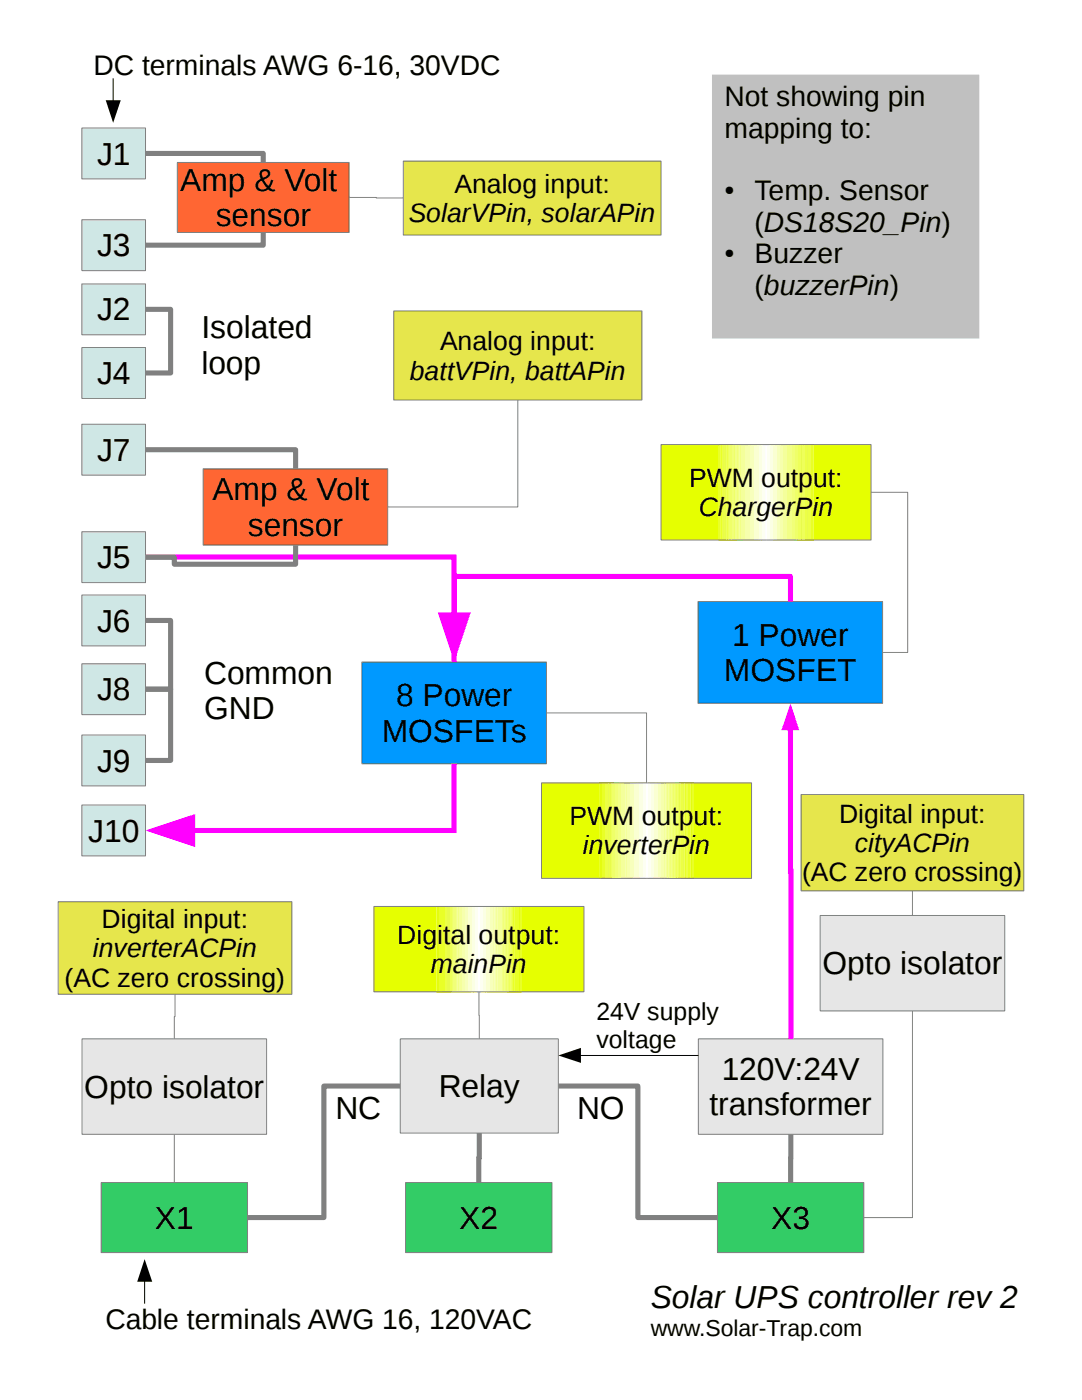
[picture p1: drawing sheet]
<svg xmlns="http://www.w3.org/2000/svg" width="216mm" height="279mm" viewBox="0 0 216 279" stroke-linecap="round" stroke-linejoin="round" font-family="sans-serif">
<path d="M16.3 25.5h12.7v10.2h-12.7z" fill-rule="evenodd" fill="#cfe7e5"/>
<path d="M16.3 25.5h12.7v10.2h-12.7z" fill="none" stroke="#808080" stroke-width=".2"/>
<path d="M35.4 32.4h34.3v14h-34.3z" fill-rule="evenodd" fill="#f63"/>
<path d="M35.4 32.4h34.3v14h-34.3z" fill="none" stroke="#808080" stroke-width=".2"/>
<path d="M29 30.6h23.5v1.8" fill="none" stroke="#808080" stroke-width="1" stroke-linecap="butt"/>
<path d="M16.3 43.9h12.7v10.1h-12.7z" fill-rule="evenodd" fill="#cfe7e5"/>
<path d="M16.3 43.9h12.7v10.1h-12.7z" fill="none" stroke="#808080" stroke-width=".2"/>
<path d="M52.5 46.4v2.5h-23.5" fill="none" stroke="#808080" stroke-width="1" stroke-linecap="butt"/>
<path d="M16.3 56.7h12.7v10.1h-12.7z" fill-rule="evenodd" fill="#cfe7e5"/>
<path d="M16.3 56.7h12.7v10.1h-12.7z" fill="none" stroke="#808080" stroke-width=".2"/>
<path d="M16.3 69.4h12.7v10.1h-12.7z" fill-rule="evenodd" fill="#cfe7e5"/>
<path d="M69.7 39.4l10.8 .1M16.3 69.4h12.7v10.1h-12.7z" fill="none" stroke="#808080" stroke-width=".2"/>
<path d="M29 61.7h5v12.7h-5" fill="none" stroke="#808080" stroke-width="1" stroke-linecap="butt"/>
<path d="M16.3 84.7h12.7v10.1h-12.7z" fill-rule="evenodd" fill="#cfe7e5"/>
<path d="M16.3 84.7h12.7v10.1h-12.7z" fill="none" stroke="#808080" stroke-width=".2"/>
<path d="M40.5 93.6h36.9v15.2h-36.9z" fill-rule="evenodd" fill="#f63"/>
<path d="M40.5 93.6h36.9v15.2h-36.9z" fill="none" stroke="#808080" stroke-width=".2"/>
<path d="M29 89.7h30v3.9" fill="none" stroke="#808080" stroke-width="1" stroke-linecap="butt"/>
<path d="M16.3 106.1h12.7v10.2h-12.7z" fill-rule="evenodd" fill="#cfe7e5"/>
<path d="M16.3 106.1h12.7v10.2h-12.7z" fill="none" stroke="#808080" stroke-width=".2"/>
<path d="M16.3 118.7h12.7v10.2h-12.7z" fill-rule="evenodd" fill="#cfe7e5"/>
<path d="M16.3 118.7h12.7v10.2h-12.7z" fill="none" stroke="#808080" stroke-width=".2"/>
<path d="M16.3 132.5h12.7v10.1h-12.7z" fill-rule="evenodd" fill="#cfe7e5"/>
<path d="M16.3 132.5h12.7v10.1h-12.7z" fill="none" stroke="#808080" stroke-width=".2"/>
<path d="M16.3 146.7h12.7v10.1h-12.7z" fill-rule="evenodd" fill="#cfe7e5"/>
<path d="M16.3 146.7h12.7v10.1h-12.7z" fill="none" stroke="#808080" stroke-width=".2"/>
<path d="M29 123.8h5v13.7h-5h5v14.3h-5" fill="none" stroke="#808080" stroke-width="1" stroke-linecap="butt"/>
<path d="M78.6 62.1h49.5v17.7h-49.5z" fill-rule="evenodd" fill="#e6e64c"/>
<path d="M78.6 62.1h49.5v17.7h-49.5zM103.3 79.8v21.4h-25.9" fill="none" stroke="#808080" stroke-width=".2"/>
<path d="M72.2 132.1h36.8v20.3h-36.8z" fill-rule="evenodd" fill="#09f"/>
<path d="M72.2 132.1h36.8v20.3h-36.8z" fill="none" stroke="#808080" stroke-width=".2"/>
<path d="M29 111.2h61.6v13" fill="none" stroke="#f0f" stroke-width="1" stroke-linecap="butt"/>
<path d="M87.3 122.2h6.6l-3.3 9.9z" fill="#f0f"/>
<path d="M80.5 32.1h51.4v14.8h-51.4z" fill-rule="evenodd" fill="#e6e64c"/>
<path d="M80.5 32.1h51.4v14.8h-51.4z" fill="none" stroke="#808080" stroke-width=".2"/>
<path d="M16.3 160.7h12.7v10.1h-12.7z" fill-rule="evenodd" fill="#cfe7e5"/>
<path d="M16.3 160.7h12.7v10.1h-12.7z" fill="none" stroke="#808080" stroke-width=".2"/>
<path d="M90.6 152.4v13.3h-53.6" fill="none" stroke="#f0f" stroke-width="1" stroke-linecap="butt"/>
<path d="M29 165.7l9.9-3.2v6.6z" fill="#f0f"/>
<path d="M108.1 156.2h41.9v19.1h-41.9zM119.6 156.2h18.9v19.1h-18.9z" fill-rule="evenodd" fill="#e6ff00"/>
<path d="M119.6 156.2h18.9v19.1h-18.9zM119.7 156.2h18.7v19.1h-18.7z" fill-rule="evenodd" fill="#e6ff02"/>
<path d="M119.7 156.2h18.7v19.1h-18.7zM119.8 156.2h18.5v19.1h-18.5z" fill-rule="evenodd" fill="#e6ff05"/>
<path d="M119.8 156.2h18.5v19.1h-18.5zM119.9 156.2h18.2v19.1h-18.2z" fill-rule="evenodd" fill="#e6ff08"/>
<path d="M119.9 156.2h18.2v19.1h-18.2zM120 156.2h18v19.1h-18z" fill-rule="evenodd" fill="#e7ff0a"/>
<path d="M120 156.2h18v19.1h-18zM120.1 156.2h17.8v19.1h-17.8z" fill-rule="evenodd" fill="#e7ff0d"/>
<path d="M120.1 156.2h17.8v19.1h-17.8zM120.2 156.2h17.7v19.1h-17.7z" fill-rule="evenodd" fill="#e7ff10"/>
<path d="M120.2 156.2h17.7v19.1h-17.7zM120.3 156.2h17.5v19.1h-17.5z" fill-rule="evenodd" fill="#e7ff12"/>
<path d="M120.3 156.2h17.5v19.1h-17.5zM120.4 156.2h17.3v19.1h-17.3z" fill-rule="evenodd" fill="#e8ff15"/>
<path d="M120.4 156.2h17.3v19.1h-17.3zM120.5 156.2h17v19.1h-17z" fill-rule="evenodd" fill="#e8ff18"/>
<path d="M120.5 156.2h17v19.1h-17zM120.6 156.2h16.8v19.1h-16.8z" fill-rule="evenodd" fill="#e8ff1a"/>
<path d="M120.6 156.2h16.8v19.1h-16.8zM120.7 156.2h16.6v19.1h-16.6z" fill-rule="evenodd" fill="#e8ff1d"/>
<path d="M120.7 156.2h16.6v19.1h-16.6zM120.8 156.2h16.5v19.1h-16.5z" fill-rule="evenodd" fill="#e9ff20"/>
<path d="M120.8 156.2h16.5v19.1h-16.5zM120.9 156.2h16.3v19.1h-16.3z" fill-rule="evenodd" fill="#e9ff22"/>
<path d="M120.9 156.2h16.3v19.1h-16.3zM121 156.2h16.1v19.1h-16.1z" fill-rule="evenodd" fill="#e9ff25"/>
<path d="M121 156.2h16.1v19.1h-16.1zM121.1 156.2h15.8v19.1h-15.8z" fill-rule="evenodd" fill="#e9ff28"/>
<path d="M121.1 156.2h15.8v19.1h-15.8zM121.2 156.2h15.6v19.1h-15.6z" fill-rule="evenodd" fill="#eaff2a"/>
<path d="M121.2 156.2h15.6v19.1h-15.6zM121.3 156.2h15.4v19.1h-15.4z" fill-rule="evenodd" fill="#eaff2d"/>
<path d="M121.3 156.2h15.4v19.1h-15.4zM121.4 156.2h15.3v19.1h-15.3z" fill-rule="evenodd" fill="#eaff30"/>
<path d="M121.4 156.2h15.3v19.1h-15.3zM121.5 156.2h15.1v19.1h-15.1z" fill-rule="evenodd" fill="#ebff33"/>
<path d="M121.5 156.2h15.1v19.1h-15.1zM121.6 156.2h14.9v19.1h-14.9z" fill-rule="evenodd" fill="#ebff35"/>
<path d="M121.6 156.2h14.9v19.1h-14.9zM121.7 156.2h14.6v19.1h-14.6z" fill-rule="evenodd" fill="#ebff38"/>
<path d="M121.7 156.2h14.6v19.1h-14.6zM121.8 156.2h14.4v19.1h-14.4z" fill-rule="evenodd" fill="#ebff3b"/>
<path d="M121.8 156.2h14.4v19.1h-14.4zM121.9 156.2h14.2v19.1h-14.2z" fill-rule="evenodd" fill="#ecff3d"/>
<path d="M121.9 156.2h14.2v19.1h-14.2zM122 156.2h14v19.1h-14z" fill-rule="evenodd" fill="#ecff40"/>
<path d="M122 156.2h14v19.1h-14zM122.1 156.2h13.8v19.1h-13.8z" fill-rule="evenodd" fill="#ecff43"/>
<path d="M122.1 156.2h13.8v19.1h-13.8zM122.2 156.2h13.7v19.1h-13.7z" fill-rule="evenodd" fill="#ecff45"/>
<path d="M122.2 156.2h13.7v19.1h-13.7zM122.3 156.2h13.4v19.1h-13.4z" fill-rule="evenodd" fill="#edff48"/>
<path d="M122.3 156.2h13.4v19.1h-13.4zM122.4 156.2h13.2v19.1h-13.2z" fill-rule="evenodd" fill="#edff4b"/>
<path d="M122.4 156.2h13.2v19.1h-13.2zM122.5 156.2h13v19.1h-13z" fill-rule="evenodd" fill="#edff4d"/>
<path d="M122.5 156.2h13v19.1h-13zM122.6 156.2h12.8v19.1h-12.8z" fill-rule="evenodd" fill="#edff50"/>
<path d="M122.6 156.2h12.8v19.1h-12.8zM122.7 156.2h12.6v19.1h-12.6z" fill-rule="evenodd" fill="#eeff53"/>
<path d="M122.7 156.2h12.6v19.1h-12.6zM122.8 156.2h12.5v19.1h-12.5z" fill-rule="evenodd" fill="#ef5"/>
<path d="M122.8 156.2h12.5v19.1h-12.5zM122.9 156.2h12.2v19.1h-12.2z" fill-rule="evenodd" fill="#eeff58"/>
<path d="M122.9 156.2h12.2v19.1h-12.2zM123 156.2h12v19.1h-12z" fill-rule="evenodd" fill="#eeff5b"/>
<path d="M123 156.2h12v19.1h-12zM123.1 156.2h11.8v19.1h-11.8z" fill-rule="evenodd" fill="#efff5d"/>
<path d="M123.1 156.2h11.8v19.1h-11.8zM123.2 156.2h11.6v19.1h-11.6z" fill-rule="evenodd" fill="#efff60"/>
<path d="M123.2 156.2h11.6v19.1h-11.6zM123.3 156.2h11.4v19.1h-11.4z" fill-rule="evenodd" fill="#efff63"/>
<path d="M123.3 156.2h11.4v19.1h-11.4zM123.4 156.2h11.3v19.1h-11.3z" fill-rule="evenodd" fill="#f0ff66"/>
<path d="M123.4 156.2h11.3v19.1h-11.3zM123.5 156.2h11v19.1h-11z" fill-rule="evenodd" fill="#f0ff68"/>
<path d="M123.5 156.2h11v19.1h-11zM123.6 156.2h10.8v19.1h-10.8z" fill-rule="evenodd" fill="#f0ff6b"/>
<path d="M123.6 156.2h10.8v19.1h-10.8zM123.7 156.2h10.6v19.1h-10.6z" fill-rule="evenodd" fill="#f0ff6e"/>
<path d="M123.7 156.2h10.6v19.1h-10.6zM123.8 156.2h10.4v19.1h-10.4z" fill-rule="evenodd" fill="#f1ff70"/>
<path d="M123.8 156.2h10.4v19.1h-10.4zM123.9 156.2h10.2v19.1h-10.2z" fill-rule="evenodd" fill="#f1ff73"/>
<path d="M123.9 156.2h10.2v19.1h-10.2zM124 156.2h10.1v19.1h-10.1z" fill-rule="evenodd" fill="#f1ff76"/>
<path d="M124 156.2h10.1v19.1h-10.1zM124.1 156.2h9.8v19.1h-9.8z" fill-rule="evenodd" fill="#f1ff78"/>
<path d="M124.1 156.2h9.8v19.1h-9.8zM124.2 156.2h9.6v19.1h-9.6z" fill-rule="evenodd" fill="#f2ff7b"/>
<path d="M124.2 156.2h9.6v19.1h-9.6zM124.3 156.2h9.4v19.1h-9.4z" fill-rule="evenodd" fill="#f2ff7e"/>
<path d="M124.3 156.2h9.4v19.1h-9.4zM124.4 156.2h9.2v19.1h-9.2z" fill-rule="evenodd" fill="#f2ff80"/>
<path d="M124.4 156.2h9.2v19.1h-9.2zM124.5 156.2h9v19.1h-9z" fill-rule="evenodd" fill="#f2ff83"/>
<path d="M124.5 156.2h9v19.1h-9zM124.6 156.2h8.8v19.1h-8.8z" fill-rule="evenodd" fill="#f3ff86"/>
<path d="M124.6 156.2h8.8v19.1h-8.8zM124.7 156.2h8.6v19.1h-8.6z" fill-rule="evenodd" fill="#f3ff88"/>
<path d="M124.7 156.2h8.6v19.1h-8.6zM124.8 156.2h8.4v19.1h-8.4z" fill-rule="evenodd" fill="#f3ff8b"/>
<path d="M124.8 156.2h8.4v19.1h-8.4zM124.9 156.2h8.2v19.1h-8.2z" fill-rule="evenodd" fill="#f3ff8e"/>
<path d="M124.9 156.2h8.2v19.1h-8.2zM125 156.2h8v19.1h-8z" fill-rule="evenodd" fill="#f4ff90"/>
<path d="M125 156.2h8v19.1h-8zM125.1 156.2h7.8v19.1h-7.8z" fill-rule="evenodd" fill="#f4ff93"/>
<path d="M125.1 156.2h7.8v19.1h-7.8zM125.2 156.2h7.6v19.1h-7.6z" fill-rule="evenodd" fill="#f4ff96"/>
<path d="M125.2 156.2h7.6v19.1h-7.6zM125.3 156.2h7.4v19.1h-7.4z" fill-rule="evenodd" fill="#f5ff99"/>
<path d="M125.3 156.2h7.4v19.1h-7.4zM125.4 156.2h7.2v19.1h-7.2z" fill-rule="evenodd" fill="#f5ff9b"/>
<path d="M125.4 156.2h7.2v19.1h-7.2zM125.5 156.2h7v19.1h-7z" fill-rule="evenodd" fill="#f5ff9e"/>
<path d="M125.5 156.2h7v19.1h-7zM125.6 156.2h6.8v19.1h-6.8z" fill-rule="evenodd" fill="#f5ffa1"/>
<path d="M125.6 156.2h6.8v19.1h-6.8zM125.7 156.2h6.6v19.1h-6.6z" fill-rule="evenodd" fill="#f6ffa3"/>
<path d="M125.7 156.2h6.6v19.1h-6.6zM125.8 156.2h6.4v19.1h-6.4z" fill-rule="evenodd" fill="#f6ffa6"/>
<path d="M125.8 156.2h6.4v19.1h-6.4zM125.9 156.2h6.2v19.1h-6.2z" fill-rule="evenodd" fill="#f6ffa9"/>
<path d="M125.9 156.2h6.2v19.1h-6.2zM126 156.2h6v19.1h-6z" fill-rule="evenodd" fill="#f6ffab"/>
<path d="M126 156.2h6v19.1h-6zM126.1 156.2h5.8v19.1h-5.8z" fill-rule="evenodd" fill="#f7ffae"/>
<path d="M126.1 156.2h5.8v19.1h-5.8zM126.2 156.2h5.6v19.1h-5.6z" fill-rule="evenodd" fill="#f7ffb1"/>
<path d="M126.2 156.2h5.6v19.1h-5.6zM126.3 156.2h5.4v19.1h-5.4z" fill-rule="evenodd" fill="#f7ffb3"/>
<path d="M126.3 156.2h5.4v19.1h-5.4zM126.4 156.2h5.2v19.1h-5.2z" fill-rule="evenodd" fill="#f7ffb6"/>
<path d="M126.4 156.2h5.2v19.1h-5.2zM126.5 156.2h5v19.1h-5z" fill-rule="evenodd" fill="#f8ffb9"/>
<path d="M126.5 156.2h5v19.1h-5zM126.6 156.2h4.8v19.1h-4.8z" fill-rule="evenodd" fill="#f8ffbb"/>
<path d="M126.6 156.2h4.8v19.1h-4.8zM126.7 156.2h4.6v19.1h-4.6z" fill-rule="evenodd" fill="#f8ffbe"/>
<path d="M126.7 156.2h4.6v19.1h-4.6zM126.8 156.2h4.4v19.1h-4.4z" fill-rule="evenodd" fill="#f8ffc1"/>
<path d="M126.8 156.2h4.4v19.1h-4.4zM126.9 156.2h4.2v19.1h-4.2z" fill-rule="evenodd" fill="#f9ffc3"/>
<path d="M126.9 156.2h4.2v19.1h-4.2zM127 156.2h4v19.1h-4z" fill-rule="evenodd" fill="#f9ffc6"/>
<path d="M127 156.2h4v19.1h-4zM127.1 156.2h3.8v19.1h-3.8z" fill-rule="evenodd" fill="#f9ffc9"/>
<path d="M127.1 156.2h3.8v19.1h-3.8zM127.2 156.2h3.6v19.1h-3.6z" fill-rule="evenodd" fill="#faffcc"/>
<path d="M127.2 156.2h3.6v19.1h-3.6zM127.3 156.2h3.4v19.1h-3.4z" fill-rule="evenodd" fill="#faffce"/>
<path d="M127.3 156.2h3.4v19.1h-3.4zM127.4 156.2h3.2v19.1h-3.2z" fill-rule="evenodd" fill="#faffd1"/>
<path d="M127.4 156.2h3.2v19.1h-3.2zM127.5 156.2h3v19.1h-3z" fill-rule="evenodd" fill="#faffd4"/>
<path d="M127.5 156.2h3v19.1h-3zM127.6 156.2h2.8v19.1h-2.8z" fill-rule="evenodd" fill="#fbffd6"/>
<path d="M127.6 156.2h2.8v19.1h-2.8zM127.7 156.2h2.6v19.1h-2.6z" fill-rule="evenodd" fill="#fbffd9"/>
<path d="M127.7 156.2h2.6v19.1h-2.6zM127.8 156.2h2.4v19.1h-2.4z" fill-rule="evenodd" fill="#fbffdc"/>
<path d="M127.8 156.2h2.4v19.1h-2.4zM127.9 156.2h2.2v19.1h-2.2z" fill-rule="evenodd" fill="#fbffde"/>
<path d="M127.9 156.2h2.2v19.1h-2.2zM128 156.2h2v19.1h-2z" fill-rule="evenodd" fill="#fcffe1"/>
<path d="M128 156.2h2v19.1h-2zM128.1 156.2h1.8v19.1h-1.8z" fill-rule="evenodd" fill="#fcffe4"/>
<path d="M128.1 156.2h1.8v19.1h-1.8zM128.2 156.2h1.6v19.1h-1.6z" fill-rule="evenodd" fill="#fcffe6"/>
<path d="M128.2 156.2h1.6v19.1h-1.6zM128.3 156.2h1.4v19.1h-1.4z" fill-rule="evenodd" fill="#fcffe9"/>
<path d="M128.3 156.2h1.4v19.1h-1.4zM128.4 156.2h1.2v19.1h-1.2z" fill-rule="evenodd" fill="#fdffec"/>
<path d="M128.4 156.2h1.2v19.1h-1.2zM128.5 156.2h1v19.1h-1z" fill-rule="evenodd" fill="#fdffee"/>
<path d="M128.5 156.2h1v19.1h-1zM128.6 156.2h.8v19.1h-.8z" fill-rule="evenodd" fill="#fdfff1"/>
<path d="M128.6 156.2h.8v19.1h-.8zM128.7 156.2h.6v19.1h-.6z" fill-rule="evenodd" fill="#fdfff4"/>
<path d="M128.7 156.2h.6v19.1h-.6zM128.8 156.2h.4v19.1h-.4z" fill-rule="evenodd" fill="#fefff6"/>
<path d="M128.8 156.2h.4v19.1h-.4zM128.9 156.2h.2v19.1h-.2z" fill-rule="evenodd" fill="#fefff9"/>
<path d="M128.9 156.2h.2v19.1h-.2z" fill-rule="evenodd" fill="#fff"/>
<path d="M108.1 156.2h41.9v19.1h-41.9zM109 142.3h20v13.9" fill="none" stroke="#808080" stroke-width=".2"/>
<path d="M20.2 236h29.2v14h-29.2z" fill-rule="evenodd" fill="#3c6"/>
<path d="M20.2 236h29.2v14h-29.2z" fill="none" stroke="#808080" stroke-width=".2"/>
<path d="M11.6 180h46.6v18.4h-46.6z" fill-rule="evenodd" fill="#e6e64c"/>
<path d="M11.6 180h46.6v18.4h-46.6zM34.8 226.4v9.6" fill="none" stroke="#808080" stroke-width=".2"/>
<path d="M79.9 207.3h31.5v18.8h-31.5z" fill-rule="evenodd" fill="#e6e6e6"/>
<path d="M79.9 207.3h31.5v18.8h-31.5z" fill="none" stroke="#808080" stroke-width=".2"/>
<path d="M79.9 216.7h-15.3v26.3h-15.2" fill="none" stroke="#808080" stroke-width="1" stroke-linecap="butt"/>
<path d="M80.9 236h29.2v14h-29.2z" fill-rule="evenodd" fill="#3c6"/>
<path d="M80.9 236h29.2v14h-29.2z" fill="none" stroke="#808080" stroke-width=".2"/>
<path d="M95.6 226.1l-.1 9.9" fill="none" stroke="#808080" stroke-width="1" stroke-linecap="butt"/>
<path d="M143.2 236h29.2v14h-29.2z" fill-rule="evenodd" fill="#3c6"/>
<path d="M143.2 236h29.2v14h-29.2z" fill="none" stroke="#808080" stroke-width=".2"/>
<path d="M111.4 216.7h15.9v26.3h15.9" fill="none" stroke="#808080" stroke-width="1" stroke-linecap="butt"/>
<path d="M16.4 207.3h36.8v19.1h-36.8z" fill-rule="evenodd" fill="#e6e6e6"/>
<path d="M34.9 198.4l-.1 8.9M16.4 207.3h36.8v19.1h-36.8z" fill="none" stroke="#808080" stroke-width=".2"/>
<path d="M139.3 207.3h36.9v19.1h-36.9z" fill-rule="evenodd" fill="#e6e6e6"/>
<path d="M139.3 207.3h36.9v19.1h-36.9z" fill="none" stroke="#808080" stroke-width=".2"/>
<path d="M157.8 226.4v9.6" fill="none" stroke="#808080" stroke-width="1" stroke-linecap="butt"/>
<path d="M74.6 180.9h41.9v17h-41.9zM87.1 180.9h16.9v17.1h-16.9z" fill-rule="evenodd" fill="#e6ff00"/>
<path d="M87.1 180.9h16.9v17.1h-16.9zM87.2 180.9h16.7v17.1h-16.7z" fill-rule="evenodd" fill="#e6ff03"/>
<path d="M87.2 180.9h16.7v17.1h-16.7zM87.3 180.9h16.5v17.1h-16.5z" fill-rule="evenodd" fill="#e6ff06"/>
<path d="M87.3 180.9h16.5v17.1h-16.5zM87.5 180.9h16.2v17.1h-16.2z" fill-rule="evenodd" fill="#e6ff09"/>
<path d="M87.5 180.9h16.2v17.1h-16.2zM87.5 180.9h16.1v17.1h-16.1z" fill-rule="evenodd" fill="#e7ff0c"/>
<path d="M87.5 180.9h16.1v17.1h-16.1zM87.6 180.9h15.9v17.1h-15.9z" fill-rule="evenodd" fill="#e7ff0f"/>
<path d="M87.6 180.9h15.9v17.1h-15.9zM87.7 180.9h15.7v17.1h-15.7z" fill-rule="evenodd" fill="#e7ff12"/>
<path d="M87.7 180.9h15.7v17.1h-15.7zM87.8 180.9h15.5v17.1h-15.5z" fill-rule="evenodd" fill="#e8ff15"/>
<path d="M87.8 180.9h15.5v17.1h-15.5zM87.9 180.9h15.3v17.1h-15.3z" fill-rule="evenodd" fill="#e8ff18"/>
<path d="M87.9 180.9h15.3v17.1h-15.3zM88.1 180.9h15v17.1h-15z" fill-rule="evenodd" fill="#e8ff1b"/>
<path d="M88.1 180.9h15v17.1h-15zM88.1 180.9h14.9v17.1h-14.9z" fill-rule="evenodd" fill="#e8ff1e"/>
<path d="M88.1 180.9h14.9v17.1h-14.9zM88.2 180.9h14.7v17.1h-14.7z" fill-rule="evenodd" fill="#e9ff21"/>
<path d="M88.2 180.9h14.7v17.1h-14.7zM88.3 180.9h14.5v17.1h-14.5z" fill-rule="evenodd" fill="#e9ff24"/>
<path d="M88.3 180.9h14.5v17.1h-14.5zM88.4 180.9h14.3v17.1h-14.3z" fill-rule="evenodd" fill="#e9ff27"/>
<path d="M88.4 180.9h14.3v17.1h-14.3zM88.5 180.9h14.1v17.1h-14.1z" fill-rule="evenodd" fill="#eaff2a"/>
<path d="M88.5 180.9h14.1v17.1h-14.1zM88.7 180.9h13.8v17.1h-13.8z" fill-rule="evenodd" fill="#eaff2d"/>
<path d="M88.7 180.9h13.8v17.1h-13.8zM88.7 180.9h13.7v17.1h-13.7z" fill-rule="evenodd" fill="#eaff30"/>
<path d="M88.7 180.9h13.7v17.1h-13.7zM88.8 180.9h13.5v17.1h-13.5z" fill-rule="evenodd" fill="#ebff33"/>
<path d="M88.8 180.9h13.5v17.1h-13.5zM88.9 180.9h13.3v17.1h-13.3z" fill-rule="evenodd" fill="#ebff36"/>
<path d="M88.9 180.9h13.3v17.1h-13.3zM89 180.9h13.1v17.1h-13.1z" fill-rule="evenodd" fill="#ebff39"/>
<path d="M89 180.9h13.1v17.1h-13.1zM89.1 180.9h12.9v17.1h-12.9z" fill-rule="evenodd" fill="#ebff3c"/>
<path d="M89.1 180.9h12.9v17.1h-12.9zM89.3 180.9h12.6v17.1h-12.6z" fill-rule="evenodd" fill="#ecff3f"/>
<path d="M89.3 180.9h12.6v17.1h-12.6zM89.4 180.9h12.4v17.1h-12.4z" fill-rule="evenodd" fill="#ecff42"/>
<path d="M89.4 180.9h12.4v17.1h-12.4zM89.5 180.9h12.2v17.1h-12.2z" fill-rule="evenodd" fill="#ecff45"/>
<path d="M89.5 180.9h12.2v17.1h-12.2zM89.5 180.9h12.1v17.1h-12.1z" fill-rule="evenodd" fill="#edff48"/>
<path d="M89.5 180.9h12.1v17.1h-12.1zM89.6 180.9h11.9v17.1h-11.9z" fill-rule="evenodd" fill="#edff4b"/>
<path d="M89.6 180.9h11.9v17.1h-11.9zM89.7 180.9h11.7v17.1h-11.7z" fill-rule="evenodd" fill="#edff4e"/>
<path d="M89.7 180.9h11.7v17.1h-11.7zM89.9 180.9h11.4v17.1h-11.4z" fill-rule="evenodd" fill="#edff51"/>
<path d="M89.9 180.9h11.4v17.1h-11.4zM90 180.9h11.2v17.1h-11.2z" fill-rule="evenodd" fill="#eeff54"/>
<path d="M90 180.9h11.2v17.1h-11.2zM90.1 180.9h11v17.1h-11z" fill-rule="evenodd" fill="#eeff57"/>
<path d="M90.1 180.9h11v17.1h-11zM90.1 180.9h10.9v17.1h-10.9z" fill-rule="evenodd" fill="#eeff5a"/>
<path d="M90.1 180.9h10.9v17.1h-10.9zM90.2 180.9h10.7v17.1h-10.7z" fill-rule="evenodd" fill="#efff5d"/>
<path d="M90.2 180.9h10.7v17.1h-10.7zM90.3 180.9h10.5v17.1h-10.5z" fill-rule="evenodd" fill="#efff60"/>
<path d="M90.3 180.9h10.5v17.1h-10.5zM90.5 180.9h10.2v17.1h-10.2z" fill-rule="evenodd" fill="#efff63"/>
<path d="M90.5 180.9h10.2v17.1h-10.2zM90.6 180.9h10v17.1h-10z" fill-rule="evenodd" fill="#f0ff66"/>
<path d="M90.6 180.9h10v17.1h-10zM90.7 180.9h9.8v17.1h-9.8z" fill-rule="evenodd" fill="#f0ff69"/>
<path d="M90.7 180.9h9.8v17.1h-9.8zM90.7 180.9h9.7v17.1h-9.7z" fill-rule="evenodd" fill="#f0ff6c"/>
<path d="M90.7 180.9h9.7v17.1h-9.7zM90.8 180.9h9.5v17.1h-9.5z" fill-rule="evenodd" fill="#f0ff6f"/>
<path d="M90.8 180.9h9.5v17.1h-9.5zM90.9 180.9h9.3v17.1h-9.3z" fill-rule="evenodd" fill="#f1ff72"/>
<path d="M90.9 180.9h9.3v17.1h-9.3zM91.1 180.9h9v17.1h-9z" fill-rule="evenodd" fill="#f1ff75"/>
<path d="M91.1 180.9h9v17.1h-9zM91.2 180.9h8.8v17.1h-8.8z" fill-rule="evenodd" fill="#f1ff78"/>
<path d="M91.2 180.9h8.8v17.1h-8.8zM91.3 180.9h8.6v17.1h-8.6z" fill-rule="evenodd" fill="#f2ff7b"/>
<path d="M91.3 180.9h8.6v17.1h-8.6zM91.4 180.9h8.4v17.1h-8.4z" fill-rule="evenodd" fill="#f2ff7e"/>
<path d="M91.4 180.9h8.4v17.1h-8.4zM91.5 180.9h8.2v17.1h-8.2z" fill-rule="evenodd" fill="#f2ff81"/>
<path d="M91.5 180.9h8.2v17.1h-8.2zM91.5 180.9h8.1v17.1h-8.1z" fill-rule="evenodd" fill="#f2ff84"/>
<path d="M91.5 180.9h8.1v17.1h-8.1zM91.7 180.9h7.8v17.1h-7.8z" fill-rule="evenodd" fill="#f3ff87"/>
<path d="M91.7 180.9h7.8v17.1h-7.8zM91.8 180.9h7.6v17.1h-7.6z" fill-rule="evenodd" fill="#f3ff8a"/>
<path d="M91.8 180.9h7.6v17.1h-7.6zM91.9 180.9h7.4v17.1h-7.4z" fill-rule="evenodd" fill="#f3ff8d"/>
<path d="M91.9 180.9h7.4v17.1h-7.4zM92 180.9h7.2v17.1h-7.2z" fill-rule="evenodd" fill="#f4ff90"/>
<path d="M92 180.9h7.2v17.1h-7.2zM92.1 180.9h7v17.1h-7z" fill-rule="evenodd" fill="#f4ff93"/>
<path d="M92.1 180.9h7v17.1h-7zM92.1 180.9h6.9v17.1h-6.9z" fill-rule="evenodd" fill="#f4ff96"/>
<path d="M92.1 180.9h6.9v17.1h-6.9zM92.3 180.9h6.6v17.1h-6.6z" fill-rule="evenodd" fill="#f5ff99"/>
<path d="M92.3 180.9h6.6v17.1h-6.6zM92.4 180.9h6.4v17.1h-6.4z" fill-rule="evenodd" fill="#f5ff9c"/>
<path d="M92.4 180.9h6.4v17.1h-6.4zM92.5 180.9h6.2v17.1h-6.2z" fill-rule="evenodd" fill="#f5ff9f"/>
<path d="M92.5 180.9h6.2v17.1h-6.2zM92.6 180.9h6v17.1h-6z" fill-rule="evenodd" fill="#f5ffa2"/>
<path d="M92.6 180.9h6v17.1h-6zM92.7 180.9h5.8v17.1h-5.8z" fill-rule="evenodd" fill="#f6ffa5"/>
<path d="M92.7 180.9h5.8v17.1h-5.8zM92.7 180.9h5.7v17.1h-5.7z" fill-rule="evenodd" fill="#f6ffa8"/>
<path d="M92.7 180.9h5.7v17.1h-5.7zM92.9 180.9h5.4v17.1h-5.4z" fill-rule="evenodd" fill="#f6ffab"/>
<path d="M92.9 180.9h5.4v17.1h-5.4zM93 180.9h5.2v17.1h-5.2z" fill-rule="evenodd" fill="#f7ffae"/>
<path d="M93 180.9h5.2v17.1h-5.2zM93.1 180.9h5v17.1h-5z" fill-rule="evenodd" fill="#f7ffb1"/>
<path d="M93.1 180.9h5v17.1h-5zM93.2 180.9h4.8v17.1h-4.8z" fill-rule="evenodd" fill="#f7ffb4"/>
<path d="M93.2 180.9h4.8v17.1h-4.8zM93.3 180.9h4.6v17.1h-4.6z" fill-rule="evenodd" fill="#f7ffb7"/>
<path d="M93.3 180.9h4.6v17.1h-4.6zM93.3 180.9h4.5v17.1h-4.5z" fill-rule="evenodd" fill="#f8ffba"/>
<path d="M93.3 180.9h4.5v17.1h-4.5zM93.5 180.9h4.2v17.1h-4.2z" fill-rule="evenodd" fill="#f8ffbd"/>
<path d="M93.5 180.9h4.2v17.1h-4.2zM93.6 180.9h4v17.1h-4z" fill-rule="evenodd" fill="#f8ffc0"/>
<path d="M93.6 180.9h4v17.1h-4zM93.7 180.9h3.8v17.1h-3.8z" fill-rule="evenodd" fill="#f9ffc3"/>
<path d="M93.7 180.9h3.8v17.1h-3.8zM93.8 180.9h3.6v17.1h-3.6z" fill-rule="evenodd" fill="#f9ffc6"/>
<path d="M93.8 180.9h3.6v17.1h-3.6zM93.9 180.9h3.4v17.1h-3.4z" fill-rule="evenodd" fill="#f9ffc9"/>
<path d="M93.9 180.9h3.4v17.1h-3.4zM94 180.9h3.2v17.1h-3.2z" fill-rule="evenodd" fill="#faffcc"/>
<path d="M94 180.9h3.2v17.1h-3.2zM94.1 180.9h3v17.1h-3z" fill-rule="evenodd" fill="#faffcf"/>
<path d="M94.1 180.9h3v17.1h-3zM94.2 180.9h2.8v17.1h-2.8z" fill-rule="evenodd" fill="#faffd2"/>
<path d="M94.2 180.9h2.8v17.1h-2.8zM94.3 180.9h2.6v17.1h-2.6z" fill-rule="evenodd" fill="#faffd5"/>
<path d="M94.3 180.9h2.6v17.1h-2.6zM94.4 180.9h2.4v17.1h-2.4z" fill-rule="evenodd" fill="#fbffd8"/>
<path d="M94.4 180.9h2.4v17.1h-2.4zM94.5 180.9h2.2v17.1h-2.2z" fill-rule="evenodd" fill="#fbffdb"/>
<path d="M94.5 180.9h2.2v17.1h-2.2zM94.6 180.9h2v17.1h-2z" fill-rule="evenodd" fill="#fbffde"/>
<path d="M94.6 180.9h2v17.1h-2zM94.7 180.9h1.8v17.1h-1.8z" fill-rule="evenodd" fill="#fcffe1"/>
<path d="M94.7 180.9h1.8v17.1h-1.8zM94.8 180.9h1.6v17.1h-1.6z" fill-rule="evenodd" fill="#fcffe4"/>
<path d="M94.8 180.9h1.6v17.1h-1.6zM94.9 180.9h1.4v17.1h-1.4z" fill-rule="evenodd" fill="#fcffe7"/>
<path d="M94.9 180.9h1.4v17.1h-1.4zM95 180.9h1.2v17.1h-1.2z" fill-rule="evenodd" fill="#fcffea"/>
<path d="M95 180.9h1.2v17.1h-1.2zM95.1 180.9h1v17.1h-1z" fill-rule="evenodd" fill="#fdffed"/>
<path d="M95.1 180.9h1v17.1h-1zM95.2 180.9h.8v17.1h-.8z" fill-rule="evenodd" fill="#fdfff0"/>
<path d="M95.2 180.9h.8v17.1h-.8zM95.3 180.9h.6v17.1h-.6z" fill-rule="evenodd" fill="#fdfff3"/>
<path d="M95.3 180.9h.6v17.1h-.6zM95.4 180.9h.4v17.1h-.4z" fill-rule="evenodd" fill="#fefff6"/>
<path d="M95.4 180.9h.4v17.1h-.4zM95.5 180.9h.2v17.1h-.2z" fill-rule="evenodd" fill="#fefff9"/>
<path d="M95.5 180.9h.2v17.1h-.2z" fill-rule="evenodd" fill="#fff"/>
<path d="M74.6 180.9h41.9v17h-41.9zM95.6 197.9v9.4" fill="none" stroke="#808080" stroke-width=".2"/>
<path d="M139.3 120.1h36.8v20.3h-36.8z" fill-rule="evenodd" fill="#09f"/>
<path d="M139.3 120.1h36.8v20.3h-36.8z" fill="none" stroke="#808080" stroke-width=".2"/>
<path d="M157.7 144.6l.1 62.7" fill="none" stroke="#f0f" stroke-width="1" stroke-linecap="butt"/>
<path d="M157.7 140.4l1.8 5.3h-3.6z" fill="#f0f"/>
<path d="M131.9 88.7h41.9v19.1h-41.9zM143.4 88.7h18.9v19.2h-18.9z" fill-rule="evenodd" fill="#e6ff00"/>
<path d="M143.4 88.7h18.9v19.2h-18.9zM143.5 88.7h18.7v19.2h-18.7z" fill-rule="evenodd" fill="#e6ff02"/>
<path d="M143.5 88.7h18.7v19.2h-18.7zM143.7 88.7h18.4v19.2h-18.4z" fill-rule="evenodd" fill="#e6ff05"/>
<path d="M143.7 88.7h18.4v19.2h-18.4zM143.8 88.7h18.2v19.2h-18.2z" fill-rule="evenodd" fill="#e6ff08"/>
<path d="M143.8 88.7h18.2v19.2h-18.2zM143.9 88.7h18v19.2h-18z" fill-rule="evenodd" fill="#e7ff0a"/>
<path d="M143.9 88.7h18v19.2h-18zM143.9 88.7h17.9v19.2h-17.9z" fill-rule="evenodd" fill="#e7ff0d"/>
<path d="M143.9 88.7h17.9v19.2h-17.9zM144 88.7h17.7v19.2h-17.7z" fill-rule="evenodd" fill="#e7ff10"/>
<path d="M144 88.7h17.7v19.2h-17.7zM144.1 88.7h17.5v19.2h-17.5z" fill-rule="evenodd" fill="#e7ff12"/>
<path d="M144.1 88.7h17.5v19.2h-17.5zM144.3 88.7h17.2v19.2h-17.2z" fill-rule="evenodd" fill="#e8ff15"/>
<path d="M144.3 88.7h17.2v19.2h-17.2zM144.4 88.7h17v19.2h-17z" fill-rule="evenodd" fill="#e8ff18"/>
<path d="M144.4 88.7h17v19.2h-17zM144.5 88.7h16.8v19.2h-16.8z" fill-rule="evenodd" fill="#e8ff1a"/>
<path d="M144.5 88.7h16.8v19.2h-16.8zM144.5 88.7h16.7v19.2h-16.7z" fill-rule="evenodd" fill="#e8ff1d"/>
<path d="M144.5 88.7h16.7v19.2h-16.7zM144.6 88.7h16.5v19.2h-16.5z" fill-rule="evenodd" fill="#e9ff20"/>
<path d="M144.6 88.7h16.5v19.2h-16.5zM144.7 88.7h16.3v19.2h-16.3z" fill-rule="evenodd" fill="#e9ff22"/>
<path d="M144.7 88.7h16.3v19.2h-16.3zM144.9 88.7h16v19.2h-16z" fill-rule="evenodd" fill="#e9ff25"/>
<path d="M144.9 88.7h16v19.2h-16zM145 88.7h15.8v19.2h-15.8z" fill-rule="evenodd" fill="#e9ff28"/>
<path d="M145 88.7h15.8v19.2h-15.8zM145.1 88.7h15.6v19.2h-15.6z" fill-rule="evenodd" fill="#eaff2a"/>
<path d="M145.1 88.7h15.6v19.2h-15.6zM145.1 88.7h15.5v19.2h-15.5z" fill-rule="evenodd" fill="#eaff2d"/>
<path d="M145.1 88.7h15.5v19.2h-15.5zM145.2 88.7h15.3v19.2h-15.3z" fill-rule="evenodd" fill="#eaff30"/>
<path d="M145.2 88.7h15.3v19.2h-15.3zM145.3 88.7h15.1v19.2h-15.1z" fill-rule="evenodd" fill="#ebff33"/>
<path d="M145.3 88.7h15.1v19.2h-15.1zM145.5 88.7h14.8v19.2h-14.8z" fill-rule="evenodd" fill="#ebff35"/>
<path d="M145.5 88.7h14.8v19.2h-14.8zM145.6 88.7h14.6v19.2h-14.6z" fill-rule="evenodd" fill="#ebff38"/>
<path d="M145.6 88.7h14.6v19.2h-14.6zM145.7 88.7h14.4v19.2h-14.4z" fill-rule="evenodd" fill="#ebff3b"/>
<path d="M145.7 88.7h14.4v19.2h-14.4zM145.8 88.7h14.2v19.2h-14.2z" fill-rule="evenodd" fill="#ecff3d"/>
<path d="M145.8 88.7h14.2v19.2h-14.2zM145.9 88.7h14v19.2h-14z" fill-rule="evenodd" fill="#ecff40"/>
<path d="M145.9 88.7h14v19.2h-14zM145.9 88.7h13.9v19.2h-13.9z" fill-rule="evenodd" fill="#ecff43"/>
<path d="M145.9 88.7h13.9v19.2h-13.9zM146 88.7h13.7v19.2h-13.7z" fill-rule="evenodd" fill="#ecff45"/>
<path d="M146 88.7h13.7v19.2h-13.7zM146.2 88.7h13.4v19.2h-13.4z" fill-rule="evenodd" fill="#edff48"/>
<path d="M146.2 88.7h13.4v19.2h-13.4zM146.3 88.7h13.2v19.2h-13.2z" fill-rule="evenodd" fill="#edff4b"/>
<path d="M146.3 88.7h13.2v19.2h-13.2zM146.4 88.7h13v19.2h-13z" fill-rule="evenodd" fill="#edff4d"/>
<path d="M146.4 88.7h13v19.2h-13zM146.5 88.7h12.8v19.2h-12.8z" fill-rule="evenodd" fill="#edff50"/>
<path d="M146.5 88.7h12.8v19.2h-12.8zM146.5 88.7h12.7v19.2h-12.7z" fill-rule="evenodd" fill="#eeff53"/>
<path d="M146.5 88.7h12.7v19.2h-12.7zM146.6 88.7h12.5v19.2h-12.5z" fill-rule="evenodd" fill="#ef5"/>
<path d="M146.6 88.7h12.5v19.2h-12.5zM146.8 88.7h12.2v19.2h-12.2z" fill-rule="evenodd" fill="#eeff58"/>
<path d="M146.8 88.7h12.2v19.2h-12.2zM146.9 88.7h12v19.2h-12z" fill-rule="evenodd" fill="#eeff5b"/>
<path d="M146.9 88.7h12v19.2h-12zM147 88.7h11.8v19.2h-11.8z" fill-rule="evenodd" fill="#efff5d"/>
<path d="M147 88.7h11.8v19.2h-11.8zM147.1 88.7h11.6v19.2h-11.6z" fill-rule="evenodd" fill="#efff60"/>
<path d="M147.1 88.7h11.6v19.2h-11.6zM147.1 88.7h11.5v19.2h-11.5z" fill-rule="evenodd" fill="#efff63"/>
<path d="M147.1 88.7h11.5v19.2h-11.5zM147.2 88.7h11.3v19.2h-11.3z" fill-rule="evenodd" fill="#f0ff66"/>
<path d="M147.2 88.7h11.3v19.2h-11.3zM147.4 88.7h11v19.2h-11z" fill-rule="evenodd" fill="#f0ff68"/>
<path d="M147.4 88.7h11v19.2h-11zM147.5 88.7h10.8v19.2h-10.8z" fill-rule="evenodd" fill="#f0ff6b"/>
<path d="M147.5 88.7h10.8v19.2h-10.8zM147.6 88.7h10.6v19.2h-10.6z" fill-rule="evenodd" fill="#f0ff6e"/>
<path d="M147.6 88.7h10.6v19.2h-10.6zM147.7 88.7h10.4v19.2h-10.4z" fill-rule="evenodd" fill="#f1ff70"/>
<path d="M147.7 88.7h10.4v19.2h-10.4zM147.7 88.7h10.3v19.2h-10.3z" fill-rule="evenodd" fill="#f1ff73"/>
<path d="M147.7 88.7h10.3v19.2h-10.3zM147.8 88.7h10.1v19.2h-10.1z" fill-rule="evenodd" fill="#f1ff76"/>
<path d="M147.8 88.7h10.1v19.2h-10.1zM148 88.7h9.8v19.2h-9.8z" fill-rule="evenodd" fill="#f1ff78"/>
<path d="M148 88.7h9.8v19.2h-9.8zM148.1 88.7h9.6v19.2h-9.6z" fill-rule="evenodd" fill="#f2ff7b"/>
<path d="M148.1 88.7h9.6v19.2h-9.6zM148.2 88.7h9.4v19.2h-9.4z" fill-rule="evenodd" fill="#f2ff7e"/>
<path d="M148.2 88.7h9.4v19.2h-9.4zM148.3 88.7h9.2v19.2h-9.2z" fill-rule="evenodd" fill="#f2ff80"/>
<path d="M148.3 88.7h9.2v19.2h-9.2zM148.4 88.7h9v19.2h-9z" fill-rule="evenodd" fill="#f2ff83"/>
<path d="M148.4 88.7h9v19.2h-9zM148.5 88.7h8.8v19.2h-8.8z" fill-rule="evenodd" fill="#f3ff86"/>
<path d="M148.5 88.7h8.8v19.2h-8.8zM148.6 88.7h8.6v19.2h-8.6z" fill-rule="evenodd" fill="#f3ff88"/>
<path d="M148.6 88.7h8.6v19.2h-8.6zM148.7 88.7h8.4v19.2h-8.4z" fill-rule="evenodd" fill="#f3ff8b"/>
<path d="M148.7 88.7h8.4v19.2h-8.4zM148.8 88.7h8.2v19.2h-8.2z" fill-rule="evenodd" fill="#f3ff8e"/>
<path d="M148.8 88.7h8.2v19.2h-8.2zM148.9 88.7h8v19.2h-8z" fill-rule="evenodd" fill="#f4ff90"/>
<path d="M148.9 88.7h8v19.2h-8zM149 88.7h7.8v19.2h-7.8z" fill-rule="evenodd" fill="#f4ff93"/>
<path d="M149 88.7h7.8v19.2h-7.8zM149.1 88.7h7.6v19.2h-7.6z" fill-rule="evenodd" fill="#f4ff96"/>
<path d="M149.1 88.7h7.6v19.2h-7.6zM149.2 88.7h7.4v19.2h-7.4z" fill-rule="evenodd" fill="#f5ff99"/>
<path d="M149.2 88.7h7.4v19.2h-7.4zM149.3 88.7h7.2v19.2h-7.2z" fill-rule="evenodd" fill="#f5ff9b"/>
<path d="M149.3 88.7h7.2v19.2h-7.2zM149.4 88.7h7v19.2h-7z" fill-rule="evenodd" fill="#f5ff9e"/>
<path d="M149.4 88.7h7v19.2h-7zM149.5 88.7h6.8v19.2h-6.8z" fill-rule="evenodd" fill="#f5ffa1"/>
<path d="M149.5 88.7h6.8v19.2h-6.8zM149.6 88.7h6.6v19.2h-6.6z" fill-rule="evenodd" fill="#f6ffa3"/>
<path d="M149.6 88.7h6.6v19.2h-6.6zM149.7 88.7h6.4v19.2h-6.4z" fill-rule="evenodd" fill="#f6ffa6"/>
<path d="M149.7 88.7h6.4v19.2h-6.4zM149.8 88.7h6.2v19.2h-6.2z" fill-rule="evenodd" fill="#f6ffa9"/>
<path d="M149.8 88.7h6.2v19.2h-6.2zM149.9 88.7h6v19.2h-6z" fill-rule="evenodd" fill="#f6ffab"/>
<path d="M149.9 88.7h6v19.2h-6zM150 88.7h5.8v19.2h-5.8z" fill-rule="evenodd" fill="#f7ffae"/>
<path d="M150 88.7h5.8v19.2h-5.8zM150.1 88.7h5.6v19.2h-5.6z" fill-rule="evenodd" fill="#f7ffb1"/>
<path d="M150.1 88.7h5.6v19.2h-5.6zM150.2 88.7h5.4v19.2h-5.4z" fill-rule="evenodd" fill="#f7ffb3"/>
<path d="M150.2 88.7h5.4v19.2h-5.4zM150.3 88.7h5.2v19.2h-5.2z" fill-rule="evenodd" fill="#f7ffb6"/>
<path d="M150.3 88.7h5.2v19.2h-5.2zM150.4 88.7h5v19.2h-5z" fill-rule="evenodd" fill="#f8ffb9"/>
<path d="M150.4 88.7h5v19.2h-5zM150.5 88.7h4.8v19.2h-4.8z" fill-rule="evenodd" fill="#f8ffbb"/>
<path d="M150.5 88.7h4.8v19.2h-4.8zM150.6 88.7h4.6v19.2h-4.6z" fill-rule="evenodd" fill="#f8ffbe"/>
<path d="M150.6 88.7h4.6v19.2h-4.6zM150.7 88.7h4.4v19.2h-4.4z" fill-rule="evenodd" fill="#f8ffc1"/>
<path d="M150.7 88.7h4.4v19.2h-4.4zM150.8 88.7h4.2v19.2h-4.2z" fill-rule="evenodd" fill="#f9ffc3"/>
<path d="M150.8 88.7h4.2v19.2h-4.2zM150.9 88.7h4v19.2h-4z" fill-rule="evenodd" fill="#f9ffc6"/>
<path d="M150.9 88.7h4v19.2h-4zM151 88.7h3.8v19.2h-3.8z" fill-rule="evenodd" fill="#f9ffc9"/>
<path d="M151 88.7h3.8v19.2h-3.8zM151.1 88.7h3.6v19.2h-3.6z" fill-rule="evenodd" fill="#faffcc"/>
<path d="M151.1 88.7h3.6v19.2h-3.6zM151.2 88.7h3.4v19.2h-3.4z" fill-rule="evenodd" fill="#faffce"/>
<path d="M151.2 88.7h3.4v19.2h-3.4zM151.3 88.7h3.2v19.2h-3.2z" fill-rule="evenodd" fill="#faffd1"/>
<path d="M151.3 88.7h3.2v19.2h-3.2zM151.4 88.7h3v19.2h-3z" fill-rule="evenodd" fill="#faffd4"/>
<path d="M151.4 88.7h3v19.2h-3zM151.5 88.7h2.8v19.2h-2.8z" fill-rule="evenodd" fill="#fbffd6"/>
<path d="M151.5 88.7h2.8v19.2h-2.8zM151.6 88.7h2.6v19.2h-2.6z" fill-rule="evenodd" fill="#fbffd9"/>
<path d="M151.6 88.7h2.6v19.2h-2.6zM151.7 88.7h2.4v19.2h-2.4z" fill-rule="evenodd" fill="#fbffdc"/>
<path d="M151.7 88.7h2.4v19.2h-2.4zM151.8 88.7h2.2v19.2h-2.2z" fill-rule="evenodd" fill="#fbffde"/>
<path d="M151.8 88.7h2.2v19.2h-2.2zM151.9 88.7h2v19.2h-2z" fill-rule="evenodd" fill="#fcffe1"/>
<path d="M151.9 88.7h2v19.2h-2zM152 88.7h1.8v19.2h-1.8z" fill-rule="evenodd" fill="#fcffe4"/>
<path d="M152 88.7h1.8v19.2h-1.8zM152.1 88.7h1.6v19.2h-1.6z" fill-rule="evenodd" fill="#fcffe6"/>
<path d="M152.1 88.7h1.6v19.2h-1.6zM152.2 88.7h1.4v19.2h-1.4z" fill-rule="evenodd" fill="#fcffe9"/>
<path d="M152.2 88.7h1.4v19.2h-1.4zM152.3 88.7h1.2v19.2h-1.2z" fill-rule="evenodd" fill="#fdffec"/>
<path d="M152.3 88.7h1.2v19.2h-1.2zM152.4 88.7h1v19.2h-1z" fill-rule="evenodd" fill="#fdffee"/>
<path d="M152.4 88.7h1v19.2h-1zM152.5 88.7h.8v19.2h-.8z" fill-rule="evenodd" fill="#fdfff1"/>
<path d="M152.5 88.7h.8v19.2h-.8zM152.6 88.7h.6v19.2h-.6z" fill-rule="evenodd" fill="#fdfff4"/>
<path d="M152.6 88.7h.6v19.2h-.6zM152.7 88.7h.4v19.2h-.4z" fill-rule="evenodd" fill="#fefff6"/>
<path d="M152.7 88.7h.4v19.2h-.4zM152.8 88.7h.2v19.2h-.2z" fill-rule="evenodd" fill="#fefff9"/>
<path d="M152.8 88.7h.2v19.2h-.2z" fill-rule="evenodd" fill="#fff"/>
<path d="M131.9 88.7h41.9v19.1h-41.9zM173.8 98.2h7.3v32h-5" fill="none" stroke="#808080" stroke-width=".2"/>
<path d="M157.7 120.1v-5.1h-67.1v17.1" fill="none" stroke="#f0f" stroke-width="1" stroke-linecap="butt"/>
<path d="M59 108.8v3.8h-24.2v-1.4h-5.8" fill="none" stroke="#808080" stroke-width="1" stroke-linecap="butt"/>
<path d="M159.8 158.6h44.5v19.2h-44.5z" fill-rule="evenodd" fill="#e6e64c"/>
<path d="M159.8 158.6h44.5v19.2h-44.5zM182.1 177.8v65.2h-9.7" fill="none" stroke="#808080" stroke-width=".2"/>
<path d="M22.6 15.6v5.3M115 210.6h24.3M28.9 254.9v5.3" fill="none" stroke="#000" stroke-width=".2"/>
<path d="M21.1 20h3l-1.5 4.5zM111.4 210.6l4.5-1.5v3zM28.9 251.3l1.5 4.5h-3z" fill="#000"/>
<path d="M142.1 14.9h53.3v52.7h-53.3z" fill-rule="evenodd" fill="#c0c0c0"/>
<path d="M163.7 182.7h36.8v19.1h-36.8z" fill-rule="evenodd" fill="#e6e6e6"/>
<path d="M163.7 182.7h36.8v19.1h-36.8z" fill="none" stroke="#808080" stroke-width=".2"/>
<g font-size="6.3">
<text x="19.4" y="32.8">J1</text>
<text x="35.9" y="38.1">Amp &amp; Volt</text>
<text x="43" y="45.2">sensor</text>
<text x="19.4" y="51.2">J3</text>
<text x="19.4" y="63.9">J2</text>
<text x="40.2" y="67.5">Isolated</text>
<text x="19.4" y="76.6">J4</text>
<text x="40.2" y="74.6">loop</text>
<text x="19.4" y="91.9">J7</text>
<text x="42.4" y="99.8">Amp &amp; Volt</text>
<text x="49.5" y="107">sensor</text>
<text x="19.4" y="113.4">J5</text>
<text x="19.4" y="126">J6</text>
<text x="146.1" y="128.9">1 Power</text>
<text x="40.7" y="136.5">Common</text>
<text x="144.5" y="136">MOSFET</text>
<text x="19.4" y="139.7">J8</text>
<text x="40.7" y="143.5">GND</text>
<text x="79" y="140.9">8 Power</text>
<text x="76.2" y="148">MOSFETs</text>
<text x="19.4" y="154">J9</text>
<text x="17.6" y="168">J10</text>
<text x="164.1" y="194.5">Opto isolator</text>
<text x="144" y="215.5">120V:24V</text>
<text x="16.8" y="219">Opto isolator</text>
<text x="87.6" y="218.9">Relay</text>
<text x="66.9" y="223.3">NC</text>
<text x="115.1" y="223.3">NO</text>
<text x="141.6" y="222.6">transformer</text>
<text x="30.9" y="245.2">X1</text>
<text x="91.7" y="245.2">X2</text>
<text x="153.9" y="245.2">X3</text>
<text x="129.9" y="261.1">Solar UPS controller rev 2</text>
</g>
<g font-size="5.6">
<text x="18.7" y="14.9">DC terminals AWG 6-16, 30VDC</text>
<text x="144.6" y="21.2">Not showing pin</text>
<text x="144.6" y="27.5">mapping to:</text>
<text x="150.6" y="40">Temp. Sensor</text>
<text x="150.6" y="46.3">(DS18S20_Pin)</text>
<text x="150.6" y="52.6">Buzzer</text>
<text x="150.6" y="58.8">(buzzerPin)</text>
<text x="21" y="265.3">Cable terminals AWG 16, 120VAC</text>
</g>
<g font-size="5.3">
<text x="90.7" y="38.4">Analog input:</text>
<text x="81.6" y="44.3">SolarVPin, solarAPin</text>
<text x="87.8" y="69.8">Analog input:</text>
<text x="81.8" y="75.7">battVPin, battAPin</text>
<text x="137.5" y="97.2">PWM output:</text>
<text x="139.4" y="103">ChargerPin</text>
<text x="113.7" y="164.7">PWM output:</text>
<text x="167.4" y="164.1">Digital input:</text>
<text x="116.3" y="170.5">inverterPin</text>
<text x="170.6" y="170">cityACPin</text>
<text x="160.1" y="175.9">(AC zero crossing)</text>
<text x="20.3" y="185.1">Digital input:</text>
<text x="18.6" y="191">inverterACPin</text>
<text x="79.3" y="188.3">Digital output:</text>
<text x="12.9" y="196.9">(AC zero crossing)</text>
<text x="86" y="194.2">mainPin</text>
</g>
<g font-size="4.9">
<text x="119" y="203.6">24V supply</text>
<text x="119" y="209.1">voltage</text>
</g>
<text font-size="4.6" x="129.9" y="266.6">www.Solar-Trap.com</text>
<g font-size="2.5">
<text x="144.6" y="38.8">●</text>
<text x="144.6" y="51.4">●</text>
</g>
</svg>
